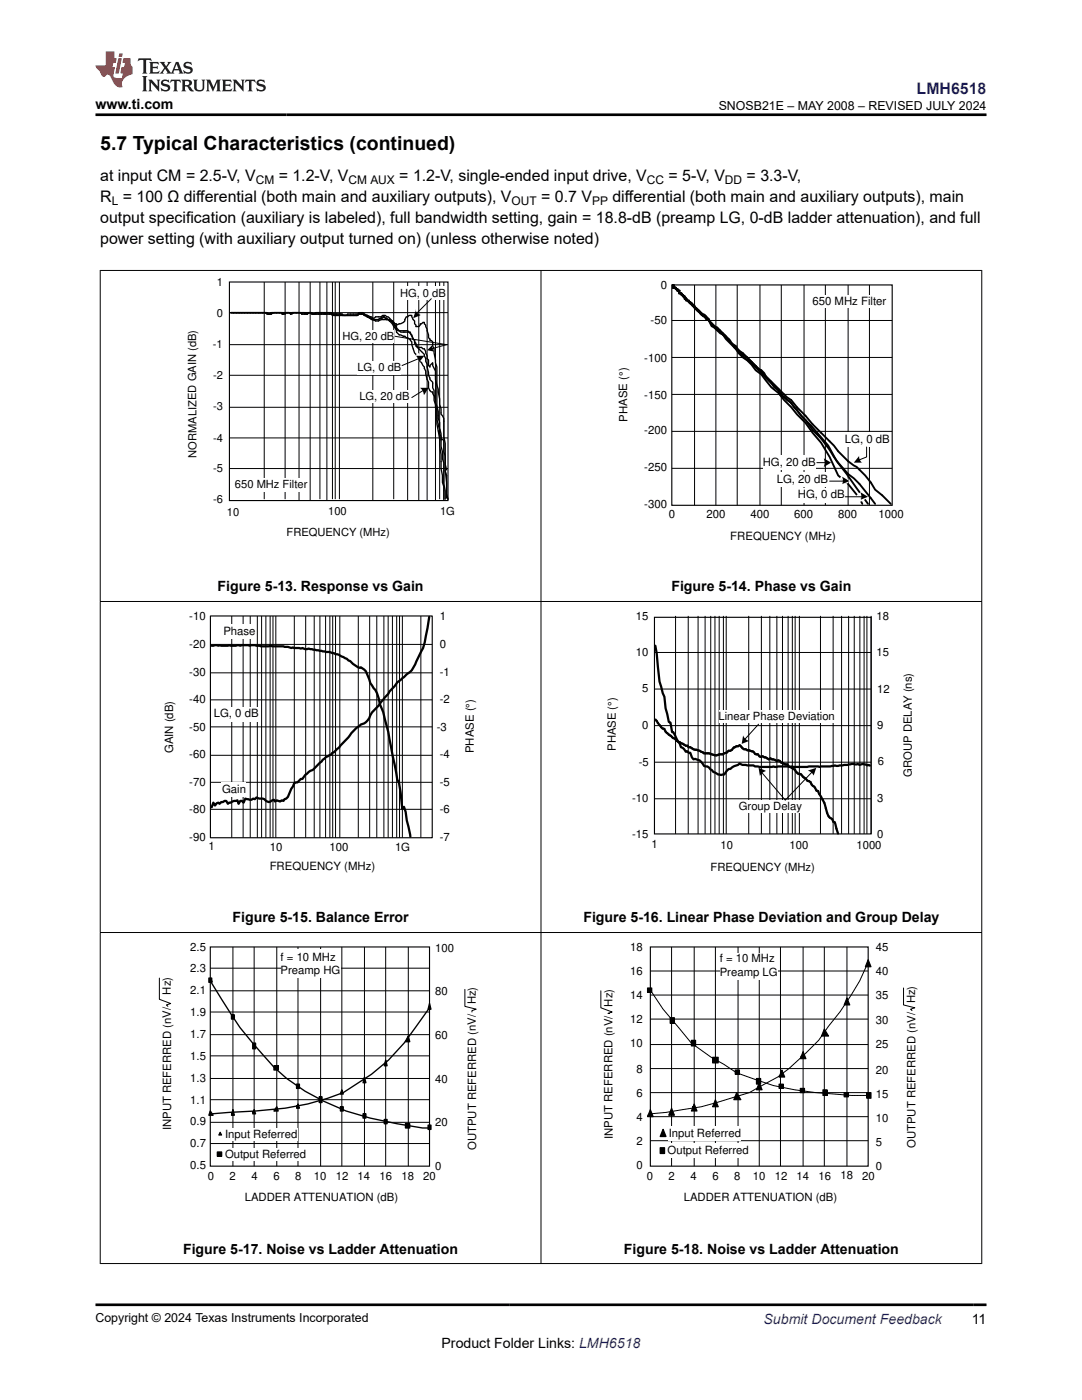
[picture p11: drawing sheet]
<svg xmlns="http://www.w3.org/2000/svg" width="216mm" height="279mm" viewBox="0 0 216 279" stroke-linecap="round" stroke-linejoin="round" font-family="sans-serif">
<path d="M45.8 56.3h43.6v43.6h-43.6z" fill="none" stroke="#000" stroke-width=".22"/>
<g fill="none" stroke="#000" stroke-width=".2">
<path d="M52.7 56.3v43.3M56.9 56.3v43.3M59.7 56.3v43.6M61.9 56.3v43.6M63.8 56.3v43.3M65.2 56.3v43.6M66.3 56.3v43.3M66.9 56.3v43.3M67.7 56.3v43.3M74.4 56.3v43.6M78.6 56.3v43.3M81.3 56.3v43.6"/>
<path d="M83.6 56.3v43.6M85.2 56.3v43.6M86.9 56.3v43.6M87.7 56.3v43.3M88.6 56.3v43.6M45.8 74.9h43.6M45.8 68.8h43.6M45.8 62.4h43.6M45.8 93.5h43.6M45.8 87.4h43.6M45.8 81.3h43.6"/>
</g>
<g fill="#fff">
<path d="M46.9 95.5h14.4v2.7h-14.4z" fill-rule="evenodd"/>
<path d="M71.3 72.1h8.6v2.8h-8.6z" fill-rule="evenodd"/>
<path d="M68.3 66h10.3v2.5h-10.3z" fill-rule="evenodd"/>
<path d="M79.9 57.1h8.9v2.8h-8.9z" fill-rule="evenodd"/>
<path d="M71.6 78h10v2.5h-10z" fill-rule="evenodd"/>
</g>
<path d="M86.1 59.6l-3.1 3.1M84.4 78l-2.2 1.3" fill="none" stroke="#000" stroke-width=".2"/>
<g fill="#000">
<path d="M82.9 61.8a1.6 1.6 0 0 0 1 1l-1.5 .7 .6-1.7z" fill-rule="evenodd"/>
<path d="M83.8 77.4h1.7l-.8 1.4-.2-.1a1.75 1.75 0 0 0-.7-1.3z" fill-rule="evenodd"/>
</g>
<g fill="none" stroke="#000" stroke-width=".27">
<path d="M46.1 62.4h6.9M51.6 62.4h.3M53 62.4l.3 .3h.3M53 62.4h.3l.3 .3M53.6 62.7h.5M54.4 62.4h.3l-.6 .3zM55.2 62.4h.6M55.8 62.4h.5v.3M55.8 62.4h.3l.2 .3M56.3 62.7h.6a.69 .69 0 0 1 1.1 0M56.9 62.4l-.3 .3h-.3M58.3 62.4h.3l-.3 .3h-.3z"/>
<path d="M59.7 62.4h.2l.3 .3h1.1M60.8 62.4l.3 .3h.2M61.9 62.4h-.3l-.3 .3M61.9 62.4h.3l.2 .3M61.9 62.4h-7.8l-.3 .3h-.2M61.9 62.4l.3 .3h.2M62.4 62.7h.3l.3-.3h3.1l.5 .5M62.4 62.7h5.9a.69 .69 0 0 0 1.1 0h1.9a.98 .98 0 0 1 1.4 0l1.1 .5M64.7 62.7h.2M65.8 62.7h.3l.2 .2h5a.98 .98 0 0 1 1.4 0M68 62.7l.3 .2h-.3M72.7 62.9h.3l.3 .3"/>
<path d="M72.7 62.9h.6M72.7 62.9l2.2 1.2h.6l.6-.3h1.1M73.8 63.2h.3l.3 .3h.3l.2-.3h1.2a.69 .69 0 0 1 1.1 0h.2l.9 .9M73.8 63.2l.6 .6M73.8 63.5l.3 .3h.3M74.4 63.8h1.1M76.1 63.5h-.3l-.3 .3M76.1 63.5l-.6 .3M76.6 63.2h-.3l-.2 .3M76.6 63.2l.6 .6M76.6 63.2l-.3 .3h-.2M76.6 63.2l.8 .6h.3l.9 .8 .5 .8v.3l.3 .3h.3"/>
<path d="M77.2 63.8h.2l.3 .3M77.7 64.1l.6 .5 .8 1.4a.98 .98 0 0 0 .8 .8l.9 .3 .3 .3h.2l.3 .3h.3v.2l.3 .3a5 5 0 0 0 .8 2.5l.3 .9 .8 .8 .6 .8 .5 2.5 .3 .6v1.1l.6 .8h.2l.3 .9v.8l.3 .8v.6l.3 .5v2.8l.5 3.1v1.4l.3 1.6v2.8l.3 1.4v1.4l.3 .8v2.5M77.7 64.1h.6M78.3 64.1l.8 1.1v.2l.6 .6M78.3 64.1l.5 .5h.3v.3l1.4-.6 .3-.2 .3-.9h.2l.3-.3h.6l.2 .9 .3 .3v.5l.3 .3v.3h.6l.2-.3v-.3l.9-.3v.3l.2 .3 .3 .8 .3 1.7 .3 .3v.2h.3l.2 .3v.9l.3 .5 .3 2.8 .3 .8v3.6l.3 .9 .2 1.9v1.1l.3 .9v1.1l.6 .8v3.6l.2 1.4v4.2l.3 1.1M79.7 66h1.6l.6 .6M79.7 66l.2 .3h2v.3M81.9 66.6l.5 1.1M81.9 66.6l.3 .2 .2 .9M82.4 67.7l.3 .2v.6l.3 .3v.3l1.7 1.6 .2 .9v.5l.3 .6 .3 2.2 .3 .8 .5 .6v1.1l.3 .6 .3 2.5 .3 .5v2.8l.5 1.9v.9l.3 .5v.6h.3l.3 .3v2.2l.2 .8v3.1l.3 .8v4.4l.3 .3-.3-1.1v-2.2l-.3-2.5M82.4 67.7l.6 .8 .3 .8h.8l.3 .3h.3l.5 1.4v.6l.3 .2v1.2l.3 .2v-.2l.5-.6v.6a3.2 3.2 0 0 1 .6 2.7l.3 1.1v4.2l.3 1.1v1.4l.2 .8v1.2l.3 1.1v2.5l.3 1.1v1.4l.3 .8v4.2l.2 1.4v1.6"/>
</g>
<path d="M82.7 71l.9-.6 .8 1.4-1.1 .6z" fill-rule="evenodd" fill="#fff"/>
<g fill="none" stroke="#000" stroke-width=".2">
<path d="M138.6 56.9v43.9M142.8 56.9v43.9M147.1 56.9v43.9M151.6 56.9v43.9M155.9 56.9v43.9M160.4 56.9v43.9M164.7 56.9v43.9M169.2 56.9v43.9M173.5 56.9v43.9M78.8 67.1l10.3 1.7-3 .8M83.6 71.6l-3.4 1.4M134.1 78.7h43.9"/>
<path d="M134.1 71.3h43.9M134.1 64h43.9M134.1 93.5h43.9M134.1 86.1h43.9"/>
</g>
<g fill="#000">
<path d="M82.9 70.9l1.8 .1-1.1 1.4-.1-.1a1.61 1.61 0 0 0-.6-1.4z" fill-rule="evenodd"/>
<path d="M86.3 68.8a1.6 1.6 0 0 0 .4 1.4l-1.5-.3z" fill-rule="evenodd"/>
</g>
<g fill="#000">
<circle cx="134.3" cy="57.2" r=".19"/>
<circle cx="134.6" cy="57.4" r=".19"/>
<circle cx="134.9" cy="57.7" r=".19"/>
<circle cx="135.2" cy="58" r=".19"/>
<circle cx="135.5" cy="58" r=".19"/>
<circle cx="135.5" cy="58.3" r=".19"/>
<circle cx="135.8" cy="58.6" r=".19"/>
<circle cx="136" cy="58.9" r=".19"/>
<circle cx="136.3" cy="59.1" r=".19"/>
<circle cx="136.6" cy="59.4" r=".19"/>
<circle cx="136.9" cy="59.7" r=".19"/>
<circle cx="137.5" cy="60.3" r=".19"/>
</g>
<g fill="none" stroke="#000" stroke-width=".38">
<path d="M134.3 57.4v-.5v.5h.6v.3h.3v.3h.3a1 1 0 0 0 .8 .9v.2h.3v.3h.3v.3l.3 .3h.3v.3l.2 .3h.3v.2l1.2 1.2h.2l.6 .8 .9 .6 1.7 1.7 .2 .6 .6 .2 1.1 1.2 3.5 3.7a82.9 82.9 0 0 1 8.2 8.2l1.4 1.1 2.6 3.2 1.7 1.7 3.4 3.9 1.7 3.1 6.2 8.6M134.3 57.4v-.5v.5l.9 .3v.3h.3v.6h.3l.5 .5 .3 .3v.3h.3v.3h.3l1.1 1.1h.3v.3l1.4 1.4 .6 .3 .3 .6 .5 .3 .6 1.1 .6 .3 1.1 1.1 .6 .3 .5 .8 2 2 .6 .9 2.5 2.3 .9 1.1 1.1 .8 2 2.6 1.4 1.1 3.7 4.3 1.7 1.7 1.4 2 1.7 2 1.7 2.8 1.7 3.7 2 1.7 2.3 2.8 .6 1.2M134.3 57.2v.2M134.3 57.4h.6v.3M134.6 57.4l.3 .3M134.9 57.7h.3v.3h.3M135.5 58v.3M135.5 58.3l2.2 2.3h.3M135.8 58.6h.2v.3h.3v.2h.3v.3M137.2 60h.3v.3h.2l.3 .3M138 60.6l.3 .2M138.3 60.8l.3 .3"/>
<path d="M138.3 60.8v.3h.3M138.6 61.4h.3l1.1 1.1 .6 .3 .8 .9 .6 1.1 1.1 1.1h.3l.9 .9h.2l.3 .6 1.2 1.1M138.6 61.4l.8 .9h.3v.2l.9 .6 2 2 .5 .3 2.6 2.5 .3 .6M138.6 61.1v.3M146 68.5l2.2 2.3 .9 .5M146 68.5l.8 .6 .6 .8 .8 .6 2.6 2.5M150.8 73l1.7 1.5 .3 .5 4.2 4.3 .9 .5 4.2 4.9 4.3 4.2a16.4 16.4 0 0 0 4.5 4.3 16.8 16.8 0 0 1 3.7 4.5l1.4 1.2 1.7 1.7M150.8 73l1.7 1.7 .3 .6 1.1 1.1 .6 .9 .8 .6 .3 .8 2.3 1.7 2 2.6 .8 .8 1.4 2a19.2 19.2 0 0 1 4.3 5.4l2.8 3.4a18.4 18.4 0 0 1 4.6 4.8l.8 1.2"/>
</g>
<path d="M134.1 56.9h43.9v43.9h-43.9z" fill="none" stroke="#000" stroke-width=".23"/>
<g fill="#fff">
<path d="M162.1 58.9h14.8v2.5h-14.8z" fill-rule="evenodd"/>
<path d="M168.7 86.4h8.8v2.8h-8.8z" fill-rule="evenodd"/>
<path d="M155 94.3h10.3v2.9h-10.3z" fill-rule="evenodd"/>
<path d="M159.3 97.4h9.4v2.9h-9.4z" fill-rule="evenodd"/>
<path d="M152.2 90.9h10.5v2.9h-10.5z" fill-rule="evenodd"/>
</g>
<path d="M163 92.3h1.7M172.9 89.2v2l-1.4 .6" fill="none" stroke="#000" stroke-width=".2"/>
<g fill="#000">
<path d="M164.4 91.5l1.4 .8-1.4 .9v-.1a1.96 1.96 0 0 0 0-1.6z" fill-rule="evenodd"/>
<path d="M171.5 90.9a1.27 1.27 0 0 0 .6 1.4h-1.7z" fill-rule="evenodd"/>
</g>
<g fill="#fff">
<path d="M171.2 98.6l.9-.6 .8 1.4-.8 .6z" fill-rule="evenodd"/>
<path d="M170.7 99.1l.5-.5 .9 1.4-.9 .3z" fill-rule="evenodd"/>
</g>
<path d="M168.7 99.1h3.4" fill="none" stroke="#000" stroke-width=".2"/>
<path d="M171.8 98.3l1.4 .8-1.5 .7a1.64 1.64 0 0 0 0-1.4z" fill-rule="evenodd" fill="#000"/>
<path d="M167.5 95.5l.9-.9 1.1 1.4-.6 .6z" fill-rule="evenodd" fill="#fff"/>
<g fill="none" stroke="#000" stroke-width=".2">
<path d="M165.5 96h2.9M42 139.7h44.2M42 134.3h44.2M42 128.6h44.2M46.2 122.9v44.3M48.5 122.9v44.3M49.9 122.9v44.3M51.3 122.9v44.3M52.2 122.9v44.3M53.1 122.9v44.3M53.9 122.9v44.3M54.5 122.9v44.3"/>
<path d="M55 122.9v44.3M58.7 122.9v44.3M61 122.9v44.3M62.7 122.9v44.3M63.8 122.9v44.3M65 122.9v44.3M65.8 122.9v44.3M66.4 122.9v44.3M67 122.9v44.3M67.8 122.9v44.3M71.5 122.9v44.3M73.8 122.9v44.3"/>
<path d="M75.2 122.9v44.3M76.6 122.9v44.3M77.5 122.9v44.3M78.3 122.9v44.3M79.2 122.9v44.3M79.7 122.9v44.3M80.3 122.9v44.3M84 122.9v44.3M42 156.1h44.2M42 150.7h44.2M42 145.1h44.2M42 161.5h44.2"/>
</g>
<path d="M168 95.2l1.5 .8-1.5 .7a1.64 1.64 0 0 0 0-1.5z" fill-rule="evenodd" fill="#000"/>
<path d="M42.2 128.9l.7-.1 .7 .1 .2-.1 .3 .1 6.7-.1 1.3 .2 1.9-.1 2.6 .1 1.5 .3 .4-.1 1.5 .2 .4-.1a1.18 1.18 0 0 0 1.2 .1l3.8 .7a11.9 11.9 0 0 1 5.7 2.8l.7 .4 .2-.1a2.43 2.43 0 0 1 1.3 1.6l.6 1.5 .3 .5a6.2 6.2 0 0 1 1.6 3.7 14.4 14.4 0 0 1 1.3 4.3l2.2 10.8 .3 .6 .7 5.3 .3-.5 .3 1 1 5M85.6 123.1l-.6 3.8a9.5 9.5 0 0 1-1.6 4.4l-.6 1.3a4.6 4.6 0 0 1-1.9 2.2l-1 .9a2.5 2.5 0 0 0-1.2 1.3l-1 1-.2 .5-1.7 1.9a12.7 12.7 0 0 0-2.5 3.4 2.11 2.11 0 0 1-1.3 .8 12.1 12.1 0 0 0-2.8 2.9l-.3 .3a9.6 9.6 0 0 1-2.6 2.5l-.2 .3a8.4 8.4 0 0 0-2.9 2.3 3 3 0 0 1-1.6 1.2l-.7 .5-.5 .9h-.4l-.6 .6h-.4l-.3 .3-1.2 2.6-.7 .5-.2 .3-.4-.1-.3 .3-.7-.3-.3 .3-.2-.4a1.51 1.51 0 0 1-1.4 .4 1.53 1.53 0 0 0-1.6-.6l-.5-.3-.4 .4-.3-.1a1.21 1.21 0 0 1-1.2 .1l-.4-.1-.3 .8-.3-.4h-.4l-.3 .6-.2-.7-1.7 .5-.2 .2-.4-.6h-.3l-.3 .3h-.4l-.3 .3-.2-.2-.4 .1-.3 .5-.3-.6-.4 .9" fill="none" stroke="#000" stroke-width=".45"/>
<path d="M42 122.9h44.2v44.3h-44.2z" fill="none" stroke="#000" stroke-width=".23"/>
<g fill="#fff">
<path d="M44.5 124.6h6.6v2.9h-6.6z" fill-rule="evenodd"/>
<path d="M44.3 156.1h4.8v2.9h-4.8z" fill-rule="evenodd"/>
<path d="M42.6 141.1h9v2.8h-9z" fill-rule="evenodd"/>
</g>
<path d="M130.8 128.9l.5 4.2a20.8 20.8 0 0 0 1.3 6l.2 2.3 .7 2.7 .3 .1 .3 1.9h.2l1.3 2.3 .3 .7 .3 .1 .6 .8 .4-.1 .2 .3h.3l.4 .9 .3 .4 .3-.1 .2 .1a1.8 1.8 0 0 1 1.6 1.4 1.31 1.31 0 0 1 1.3 .7l.2 .1a2.32 2.32 0 0 0 2.5 .9 1.65 1.65 0 0 1 1.2-1.1l.7-.5 .9-.3 .3-.3a1.32 1.32 0 0 0 1.2 .3l1.5 .1a5.7 5.7 0 0 0 2.8 .3l1.2-.1 9.2 .1 2.2-.1 .9-.2 .6 .1 2.8-.4 .6 .1 .6-.1 .3 .2 .6-.2 1.5 .3M130.8 143.6l1.3 1.7 .3 .1a4.3 4.3 0 0 0 1.7 1.7l.4 .2a5.4 5.4 0 0 0 2.2 1.4l.5 .1 .2 .3h.3l.7 .4 1.2 .3 .9 .5 1.3 .1a1.7 1.7 0 0 0 1.8 .1h.6l.7-.3 .5-.4a1.13 1.13 0 0 0 1.1-.7l1.1-.4 .3 .3a.93 .93 0 0 0 .9 .5l.2 .1a2.91 2.91 0 0 1 1.8 .9 .53 .53 0 0 1 .7 .4l.4 .1a.43 .43 0 0 1 .6 .1l.6 .2a.36 .36 0 0 0 .3 .2 .36 .36 0 0 0 .3-.2l.9 .3a.43 .43 0 0 0 .7 .1l.3 .2 .4 .4 1.1 .3 .3 .4a3.4 3.4 0 0 1 1.8 1.4 1.47 1.47 0 0 1 1.2 .8l.7 .6 .6 .3 1.2 1.7 .4 .1v.3a11 11 0 0 1 1.9 4.4l.3 .5 .5 .3 .3 .6 .3 .1 .6 2.2" fill="none" stroke="#000" stroke-width=".45"/>
<g fill="none" stroke="#000" stroke-width=".2">
<path d="M130.6 137.5h43.2M130.6 130.2h43.2M134.8 122.9v43.5M137.3 122.9v43.5M139.3 122.9v43.5M140.7 122.9v43.5M141.8 122.9v43.5M142.7 122.9v43.5M143.5 122.9v43.5M144.3 122.9v43.5M144.9 122.9v43.5M149.4 122.9v43.5"/>
<path d="M151.9 122.9v43.5M153.6 122.9v43.5M155 122.9v43.5M156.1 122.9v43.5M157.3 122.9v43.5M158.1 122.9v43.5M158.7 122.9v43.5M159.5 122.9v43.5M163.7 122.9v43.5M166.2 122.9v43.5M167.9 122.9v43.5M169.3 122.9v43.5"/>
<path d="M170.5 122.9v43.5M171.6 122.9v43.5M172.4 122.9v43.5M173 122.9v43.5M173.8 122.9v43.5M130.6 159.4h43.2M130.6 152.1h43.2M130.6 144.8h43.2"/>
</g>
<path d="M130.6 123.2h43.2v43.2h-43.2z" fill="none" stroke="#000" stroke-width=".22"/>
<g fill="#fff">
<path d="M143.5 141.7h23v2.6h-23z" fill-rule="evenodd"/>
<path d="M147.4 159.7h12.7v2.5h-12.7z" fill-rule="evenodd"/>
</g>
<g fill="none" stroke="#000" stroke-width=".2">
<path d="M151.4 144.5l-2.8 3.1M151.9 154.1l4.8 5.6 5.3-5.6M31.8 195.2v4.2l2.3 .9-.9 .3 .3 .2M42 197.7h43.7M42 193.2h43.7M46.5 189v43.7M50.7 189v43.7M55.2 189v43.7M59.5 189v43.7M64 189v43.7M68.2 189v43.7M72.7 189v43.7"/>
<path d="M77 189v43.7M81.5 189v43.7M92.8 197.5v3.3l2.2 .6-.8 .3v.3M42 219.5h43.7M42 215.2h43.7M42 210.7h43.7M42 206.5h43.7M42 202h43.7M42 228.2h43.7M42 224h43.7"/>
</g>
<g fill="#000">
<path d="M148.3 146.8v.1a1.62 1.62 0 0 0 1.1 .9l-1.4 .7z" fill-rule="evenodd"/>
<path d="M151.4 153.2l1.4 .6v.1a1.55 1.55 0 0 0-1.2 1z" fill-rule="evenodd"/>
<path d="M161.2 153.8l1.7-.6-.6 1.7a1.41 1.41 0 0 0-1.1-1.1z" fill-rule="evenodd"/>
</g>
<path d="M42 189h43.7v43.7h-43.7z" fill="none" stroke="#000" stroke-width=".23"/>
<path d="M44.8 225.1h14.7v2.6h-14.7z" fill-rule="evenodd" fill="#fff"/>
<path d="M43.9 226l.3 .5h-.5z" fill="#000"/>
<path d="M43.9 226l.3 .5h-.5z" fill="none" stroke="#000" stroke-width=".23"/>
<path d="M44.8 229.1h16.4v2.5h-16.4z" fill-rule="evenodd" fill="#fff"/>
<path d="M43.4 229.9h.8v.9h-.8z" fill-rule="evenodd" fill="#000"/>
<path d="M43.4 229.9h.8v.9h-.8z" fill="none" stroke="#000" stroke-width=".27"/>
<path d="M56.1 189.6h11.8v5.6h-11.8z" fill-rule="evenodd" fill="#fff"/>
<g fill="#000">
<path d="M50.7 208.7h.3v.6zM64 219.2l.3 .8h-.6zM68.2 217.5l.3 .8h-.6zM72.7 215l.3 1.1h-.6zM77 211.6l.2 1.1h-.5zM81.5 206.8l.3 1.1h-.9zM85.7 200.3l.3 1.1h-.6zM42 221.7l.5 .9h-.8zM46.5 221.4l.3 1.2h-.6zM50.7 221.4l.3 .9h-.6zM55.2 220.9l.3 .8h-.8zM59.5 220.3l.2 .9h-.5z"/>
<path d="M132.3 225.4l.6 1.4h-1.2z"/>
<path d="M41.7 195.2h.5v.8h-.5z" fill-rule="evenodd"/>
<path d="M42.2 195.5l.3 .5h-.3l-.2-.2z" fill-rule="evenodd"/>
<path d="M46.2 202.5l.3 .3v.3z" fill-rule="evenodd"/>
<path d="M46.2 202.5h.6v.9h-.6z" fill-rule="evenodd"/>
<path d="M46.5 202.8l.3 .3v.3l-.3-.3z" fill-rule="evenodd"/>
<path d="M50.4 208.2h.6v1.1h-.6z" fill-rule="evenodd"/>
<path d="M54.7 212.7h.8v.8h-.8z" fill-rule="evenodd"/>
<path d="M54.9 213l.3 .3h-.3z" fill-rule="evenodd"/>
<path d="M55.2 213.3h.3v.2z" fill-rule="evenodd"/>
<path d="M59.2 216.4h.5v.8h-.5z" fill-rule="evenodd"/>
<path d="M63.7 219.5h.3v.2h-.3z" fill-rule="evenodd"/>
<path d="M63.7 218.9h.6v.8h-.6z" fill-rule="evenodd"/>
<path d="M64 219.5h.3l-.3 .2z" fill-rule="evenodd"/>
<path d="M64 219.2l.3 .3h-.3z" fill-rule="evenodd"/>
<path d="M67.9 218.1l.3-.3v.3l-.3 .2z" fill-rule="evenodd"/>
<path d="M77 212.1l.2-.3v.3z" fill-rule="evenodd"/>
<path d="M81.2 207l.3 .3-.3 .3z" fill-rule="evenodd"/>
<path d="M46.2 222h.3v.3h-.3z" fill-rule="evenodd"/>
<path d="M50.4 221.7h.3v.3h-.3z" fill-rule="evenodd"/>
<path d="M54.9 221.2h.3v.2h-.3z" fill-rule="evenodd"/>
<path d="M59.2 220.6h.3v.3h-.3z" fill-rule="evenodd"/>
<path d="M67.9 221.2l.3 .2h-.3z" fill-rule="evenodd"/>
<path d="M67.9 220.9h.6v.8h-.6z" fill-rule="evenodd"/>
<path d="M68.2 221.4h.3v.3z" fill-rule="evenodd"/>
<path d="M72.4 222.6h.3v.3h-.3z" fill-rule="evenodd"/>
<path d="M72.4 222.3h.6v.8h-.6z" fill-rule="evenodd"/>
<path d="M72.7 222.6l.3 .3v.2l-.3-.2z" fill-rule="evenodd"/>
<path d="M76.7 223.7h.3v.3h-.3z" fill-rule="evenodd"/>
<path d="M76.7 223.4h.5v.9h-.5z" fill-rule="evenodd"/>
<path d="M77 223.7h.2v.3h-.2z" fill-rule="evenodd"/>
<path d="M80.9 224.3h.9v.8h-.9z" fill-rule="evenodd"/>
<path d="M81.2 224.5h.3v.3h-.3z" fill-rule="evenodd"/>
<path d="M81.5 224.5h.3v.3h-.3z" fill-rule="evenodd"/>
<path d="M85.4 225.1h.3v.3h-.3z" fill-rule="evenodd"/>
<path d="M85.4 224.5h.6v.9h-.6z" fill-rule="evenodd"/>
<path d="M131.7 229.1h.9v1.1h-.9z" fill-rule="evenodd"/>
</g>
<g fill="none" stroke="#000" stroke-width=".27">
<path d="M41.7 195.2h.5v.8h-.5zM46.2 202.5h.6v.9h-.6zM50.4 208.2h.6v1.1h-.6zM54.7 212.7h.8v.8h-.8zM59.2 216.4h.5v.8h-.5zM63.7 218.9h.6v.8h-.6zM64 219.2l.3 .8h-.6zM68.2 217.5l.3 .8h-.6zM72.7 215l.3 1.1h-.6zM77 211.6l.2 1.1h-.5zM81.5 206.8l.3 1.1h-.9zM85.7 200.3l.3 1.1h-.6z"/>
<path d="M42 221.7l.5 .9h-.8zM46.5 221.4l.3 1.2h-.6zM50.7 221.4l.3 .9h-.6zM55.2 220.9l.3 .8h-.8zM59.5 220.3l.2 .9h-.5zM67.9 220.9h.6v.8h-.6zM72.4 222.3h.6v.8h-.6zM76.7 223.4h.5v.9h-.5zM80.9 224.3h.9v.8h-.9zM85.4 224.5h.6v.9h-.6zM131.7 229.1h.9v1.1h-.9zM132.3 225.4l.6 1.4h-1.2z"/>
</g>
<path d="M42 195.8l2.2 3.6a55.7 55.7 0 0 0 8.2 11 33 33 0 0 0 12.1 9.3l4.6 2 4.8 1.4 5.3 1.2 5.1 .8h1.4M85.7 201.1l-2.8 4a38.1 38.1 0 0 1-14.4 13 51.2 51.2 0 0 1-17.5 3.6l-8.8 .6" fill="none" stroke="#000" stroke-width=".27" stroke-dasharray=".5 .3"/>
<g fill="none" stroke="#000" stroke-width=".2">
<path d="M119.9 197.7v3.4l2.3 .9-.9 .3h.3M129.8 198.6h43.4M129.8 193.8h43.4M134 189v43.7M138.5 189v43.7M142.8 189v43.7M147.3 189v43.7M151.5 189v43.7M155.7 189v43.7M160.3 189v43.7M164.5 189v43.7M169 189v43.7"/>
<path d="M180.3 197.2v3.4l2.2 .5-.8 .3 .3 .3M129.8 218.1h43.4M129.8 213.3h43.4M129.8 208.5h43.4M129.8 203.4h43.4M129.8 227.7h43.4M129.8 222.9h43.4"/>
</g>
<path d="M129.8 189h43.4v43.7h-43.4z" fill="none" stroke="#000" stroke-width=".23"/>
<g fill="#fff">
<path d="M133.4 224.8h14.4v2.9h-14.4z" fill-rule="evenodd"/>
<path d="M133.2 228.2h16.3v2.8h-16.3z" fill-rule="evenodd"/>
<path d="M143.6 190.1h11.6v5.4h-11.6z" fill-rule="evenodd"/>
</g>
<g fill="#000">
<path d="M169 199.1l.6 1.5h-1.2zM173.2 191.5l.6 1.4h-1.1zM133.7 203.1h.3l-.3 .3zM134.3 203.4v.3h-.3zM142.8 219.5l.5 1.4h-1.1zM147 218.1l.8 1.4h-1.4zM151.5 216.1l.6 1.4h-1.2zM156 213.5l.6 1.5h-1.1zM160.3 209.9l.5 1.4h-1.1zM164.5 205.4l.8 1.4h-1.4zM129.8 221.4l.5 1.5h-1.1zM134 221.2l.6 1.4h-1.2z"/>
<path d="M138.5 220.3l.6 1.4h-1.1z"/>
<path d="M129.2 197.2h.9v.8h-.9z" fill-rule="evenodd"/>
<path d="M168.7 200l.3-.3v.3z" fill-rule="evenodd"/>
<path d="M133.7 203.1h.9v1.1h-.9z" fill-rule="evenodd"/>
<path d="M138 207.6h.8v1.1h-.8z" fill-rule="evenodd"/>
<path d="M142.2 211h1.1v1.1h-1.1z" fill-rule="evenodd"/>
<path d="M142.5 211.3h.3v.3z" fill-rule="evenodd"/>
<path d="M142.8 211.6h.2v.2z" fill-rule="evenodd"/>
<path d="M146.7 213.5h.9v.9h-.9z" fill-rule="evenodd"/>
<path d="M146.7 218.9l.3-.3v.3z" fill-rule="evenodd"/>
<path d="M147 213.8l.3 .3h-.3z" fill-rule="evenodd"/>
<path d="M147 218.6h.3l-.3 .3z" fill-rule="evenodd"/>
<path d="M150.9 215.5h.3v.3h-.3z" fill-rule="evenodd"/>
<path d="M150.9 215.2h.9v1.2h-.9z" fill-rule="evenodd"/>
<path d="M151.5 216.6h.3l-.3 .3z" fill-rule="evenodd"/>
<path d="M155.5 216.4h.8v.8h-.8z" fill-rule="evenodd"/>
<path d="M155.7 214.1h.3l-.3 .3z" fill-rule="evenodd"/>
<path d="M159.7 217.2h.8v.9h-.8z" fill-rule="evenodd"/>
<path d="M159.7 210.7h.3l-.3 .3z" fill-rule="evenodd"/>
<path d="M160 217.5h.3v.3h-.3z" fill-rule="evenodd"/>
<path d="M160.3 217.5h.2v.3h-.2z" fill-rule="evenodd"/>
<path d="M160.3 210.4h.2l-.2 .3z" fill-rule="evenodd"/>
<path d="M164.2 217.5h.8v1.1h-.8z" fill-rule="evenodd"/>
<path d="M164.2 206.2h.3l-.3 .3z" fill-rule="evenodd"/>
<path d="M164.5 205.6h.3l-.3 .3z" fill-rule="evenodd"/>
<path d="M168.4 218.1h.9v.8h-.9z" fill-rule="evenodd"/>
<path d="M168.7 218.3h.3v.3h-.3z" fill-rule="evenodd"/>
<path d="M173 218.6h.2v.3h-.2z" fill-rule="evenodd"/>
<path d="M173 218.1h.8v1.1h-.8z" fill-rule="evenodd"/>
<path d="M138.2 220.9h.3v.3h-.3z" fill-rule="evenodd"/>
<path d="M142.5 220.3l.3-.3v.3z" fill-rule="evenodd"/>
<path d="M142.8 220h.2v.3h-.2z" fill-rule="evenodd"/>
</g>
<g fill="none" stroke="#000" stroke-width=".23">
<path d="M129.2 197.2h.9v.8h-.9zM169 199.1l.6 1.5h-1.2zM173.2 191.5l.6 1.4h-1.1zM133.7 203.1h.9v1.1h-.9zM138 207.6h.8v1.1h-.8zM142.2 211h1.1v1.1h-1.1zM142.8 219.5l.5 1.4h-1.1zM146.7 213.5h.9v.9h-.9zM147 218.1l.8 1.4h-1.4zM150.9 215.2h.9v1.2h-.9zM151.5 216.1l.6 1.4h-1.2zM155.5 216.4h.8v.8h-.8z"/>
<path d="M156 213.5l.6 1.5h-1.1zM159.7 217.2h.8v.9h-.8zM160.3 209.9l.5 1.4h-1.1zM164.2 217.5h.8v1.1h-.8zM164.5 205.4l.8 1.4h-1.4zM168.4 218.1h.9v.8h-.9zM173 218.1h.8v1.1h-.8zM129.8 221.4l.5 1.5h-1.1zM134 221.2l.6 1.4h-1.2zM138.5 220.3l.6 1.4h-1.1z"/>
</g>
<path d="M19.9 54h176.1M20 53.9v198.3M107.9 53.9v198.3M195.9 53.9v198.3M19.9 120h176.1M19.9 186.1h176.1M129.2 222.6h.6M19.9 252.2h176.1" fill="none" stroke="#000" stroke-width=".2"/>
<path d="M130.1 198l2.2 3.4 5.7 6.8 3.9 2.8 2.5 1.4 2.6 1.7 7.3 2.5a85.7 85.7 0 0 0 18.9 2M173 192.7a49.2 49.2 0 0 1-7.7 12.1l-1.9 2.8-6 5.7-2.2 1.7-5.7 3.1-9.6 2.8-7 1.1-3.1 .3" fill="none" stroke="#000" stroke-width=".2" stroke-dasharray=".4 .2"/>
<path d="M27.7 11.6l-.2 .6 .5-.2h.6v.1v2.2l-.2 .4h1l-.2-.4v-2.2v-.1h.5l.5 .2-.1-.6zM29.8 12.4l.2 .3v1.6l-.2 .4h1.9l.1-.6a1.08 1.08 0 0 1-1.3 .2v-.7h.6l.4 .2v-.7l-.4 .2h-.6v-.5l.2-.2a1 1 0 0 1 1 .3l-.1-.5zM31.8 12.4l1 1.1-1 1.2h.9l-.2-.2 .4-.8 .5 .8-.2 .2h1.6l-.2-.2 .1-.5h1l.1 .5-.1 .2h.9l-.2-.4-.8-1.9h-.5l-1 2.1-.8-1.1 .9-1h-.8l.2 .2-.5 .6-.3-.6 .1-.2zM35.2 12.8l.4 1h-.8zM36.8 12.5a.65 .65 0 0 0-.2 .7 .65 .65 0 0 0 .6 .5l.7 .1 .1 .3a.79 .79 0 0 1-.7 .4 .79 .79 0 0 1-.7-.5l.1 .7 .2-.1a.93 .93 0 0 0 1.1 0 .93 .93 0 0 0 .4-.9 1.46 1.46 0 0 0-1.2-.6l-.1-.3a1.09 1.09 0 0 1 1.2 .2l-.2-.6-.1 .1-.6-.2zM28.4 15.2l.2 .4v2.2l-.2 .4h1l-.2-.4v-2.2l.2-.4zM29.6 15.9l.2 .4v1.5l-.2 .4h.8l-.3-.4v-1.3l1.7 1.8v-2l.2-.4h-.8l.2 .2 .1 1.1-1.2-1.3zM32.3 16a.65 .65 0 0 0-.2 .8 .65 .65 0 0 0 .7 .4l.6 .2 .1 .2a.79 .79 0 0 1-.7 .4 .79 .79 0 0 1-.7-.5l.1 .7 .2-.1a.93 .93 0 0 0 1.1 .1 .93 .93 0 0 0 .4-1 1.46 1.46 0 0 0-1.2-.5l-.1-.4a1.09 1.09 0 0 1 1.2 .2l-.2-.6-.1 .1-.6-.1zM34.1 15.9l-.1 .6a.63 .63 0 0 1 .7-.3l.1 1.6-.3 .4h1l-.2-.4v-1.6a.66 .66 0 0 1 .8 .3l-.1-.6zM36.2 15.9l.2 .4v1.5l-.2 .4h.9l-.2-.2v-.7h.5l.1 .2a.79 .79 0 0 0 1.2 .6l-1-.9a.61 .61 0 0 0 .6-.6 .61 .61 0 0 0-.5-.7zM36.9 16.2h.2a.47 .47 0 0 1 .5 .1 .47 .47 0 0 1 .1 .5l-.2 .1-.6 .1zM38.5 15.9l.2 .2a2.27 2.27 0 0 0 .4 2 1.04 1.04 0 0 0 1.7-.7v-1.3l.2-.2h-.8l.2 .4v1.1a.6 .6 0 0 1-.6 .6 .6 .6 0 0 1-.6-.6v-1.1l.3-.4zM41.1 15.9l.2 .4v1.5l-.2 .4h.7l-.2-.4v-1.4l.9 1.9 .8-1.9v1.4l-.2 .4h1l-.3-.4v-1.5l.3-.4h-.8l-.7 1.5-.7-1.5zM44.3 15.9l.2 .4v1.5l-.2 .4h1.9l.1-.6a1.09 1.09 0 0 1-1.3 .2v-.7h.6l.4 .2v-.6l-.4 .2h-.6v-.6l.2-.1a1.01 1.01 0 0 1 1 .3l-.1-.6zM46.4 15.9l.3 .4v1.5l-.3 .4h.8l-.2-.4v-1.3l1.6 1.8v-2l.2-.4h-.7l.2 .2v1.1l-1.2-1.3zM49 15.9l-.1 .6a.63 .63 0 0 1 .8-.3v1.6l-.3 .4h1l-.2-.4v-1.6a.66 .66 0 0 1 .8 .3l-.1-.6zM51.4 16a.65 .65 0 0 0-.2 .8 .65 .65 0 0 0 .6 .4l.6 .2 .2 .2a.79 .79 0 0 1-.8 .4 .79 .79 0 0 1-.6-.5l.1 .7 .2-.1a.93 .93 0 0 0 1 .1 .93 .93 0 0 0 .5-1 1.46 1.46 0 0 0-1.3-.5l-.1-.4a1.09 1.09 0 0 1 1.3 .2l-.2-.6-.2 .1-.5-.1z" fill="#231f20"/>
<path d="M21.1 10.3v2.7h-2.1l.1 .4 .9 1a.95 .95 0 0 0 .9 .9 .59 .59 0 0 1 .6-.4 .59 .59 0 0 1 .5 .3l.4 .8a1.59 1.59 0 0 0 2.1 1.4 1.61 1.61 0 0 1 1-2.3l1-.3-.1-1.5a1.59 1.59 0 0 1-.4-1.7h-1.4l-.2 .9h.5l-.1 .9h-.5l-.2 .9v.3l.4 .1-.2 .9h-.6a.73 .73 0 0 1-1.1-.7l.3-1.5h-.5l.2-.9h.5l.2-.9h-.5v-1.3zM23.6 11.6l-.6 3.1h.7l.6-3.1zM23.8 10.7l-.1 .6h.7l.1-.6z" fill="#ed1c24"/>
<path d="M19 22.9h177.8M19 260.4h177.8" fill="none" stroke="#000" stroke-width=".53"/>
<text font-size="3.9" x="20" y="29.9">5.7 Typical Characteristics (continued)</text>
<text font-size="3.2" fill="#00f" x="182.9" y="18.7">LMH6518</text>
<g font-size="3.2">
<text x="20" y="36.1">at input CM = 2.5-V, V</text>
<text x="20" y="40.3">R = 100 Ω differential (both main and auxiliary outputs), V</text>
<text x="55.6" y="36.1">= 1.2-V, V</text>
<text x="79.7" y="36.1">= 1.2-V, single-ended input drive, V</text>
<text x="108" y="40.3">= 0.7 V</text>
<text x="122.2" y="40.3">differential (both main and auxiliary outputs), main</text>
<text x="133.4" y="36.1">= 5-V, V</text>
<text x="149" y="36.1">= 3.3-V,</text>
<text x="20" y="44.5">output specification (auxiliary is labeled), full bandwidth setting, gain = 18.8-dB (preamp LG, 0-dB ladder attenuation), and full</text>
<text x="20" y="48.8">power setting (with auxiliary output turned on) (unless otherwise noted)</text>
</g>
<g font-size="2.8">
<text x="19" y="21.8">www.ti.com</text>
<text x="43.4" y="118">Figure 5-13. Response vs Gain</text>
<text x="134" y="118">Figure 5-14. Phase vs Gain</text>
<text x="46.4" y="184.1">Figure 5-15. Balance Error</text>
<text x="116.4" y="184.1">Figure 5-16. Linear Phase Deviation and Group Delay</text>
<text x="36.5" y="250.2">Figure 5-17. Noise vs Ladder Attenuation</text>
<text x="124.5" y="250.2">Figure 5-18. Noise vs Ladder Attenuation</text>
<text x="88.1" y="269">Product Folder Links: LMH6518</text>
<text x="193.9" y="264.2">11</text>
</g>
<text font-size="2.8" fill="#00f" x="152.4" y="264.2">Submit Document Feedback</text>
<g font-size="2.5">
<text x="143.4" y="21.9">SNOSB21E – MAY 2008 – REVISED JULY 2024</text>
<text x="19" y="263.9">Copyright © 2024 Texas Instruments Incorporated</text>
</g>
<g font-size="2.4">
<text x="22.3" y="40.9">L</text>
<text x="51" y="36.7">CM</text>
<text x="69.5" y="36.7">CM AUX</text>
<text x="102.1" y="40.9">OUT</text>
<text x="118.1" y="40.9">PP</text>
<text x="129.1" y="36.7">CC</text>
<text x="144.7" y="36.7">DD</text>
</g>
<g font-size="2.3">
<text x="131.8" y="57.6">0</text>
<text x="129.8" y="64.7">-50</text>
<text x="162.1" y="60.9">650 MHz Filter</text>
<text x="128.6" y="72.3">-100</text>
<text x="128.6" y="79.6">-150</text>
<text x="125.2" y="84.1" transform="rotate(-90 125.2 84.1)">PHASE (°)</text>
<text x="128.6" y="86.6">-200</text>
<text x="168.6" y="88.5">LG, 0 dB</text>
<text x="128.6" y="94.1">-250</text>
<text x="152.2" y="93">HG, 20 dB</text>
<text x="128.6" y="101.4">-300</text>
<text x="155" y="96.4">LG, 20 dB</text>
<text x="159.2" y="99.5">HG, 0 dB</text>
<text x="133.4" y="103.4">0</text>
<text x="141" y="103.4">200</text>
<text x="145.7" y="107.7">FREQUENCY (MHz)</text>
<text x="149.7" y="103.4">400</text>
<text x="158.5" y="103.4">600</text>
<text x="167.3" y="103.4">800</text>
<text x="175.3" y="103.4">1000</text>
<text x="37.8" y="123.7">-10</text>
<text x="87.7" y="123.7">1</text>
<text x="37.8" y="129.4">-20</text>
<text x="44.6" y="126.8">Phase</text>
<text x="87.7" y="129.4">0</text>
<text x="37.8" y="134.8">-30</text>
<text x="87.7" y="134.9">-1</text>
<text x="37.8" y="140.3">-40</text>
<text x="42.7" y="143.1">LG, 0 dB</text>
<text x="87.7" y="140.4">-2</text>
<text x="37.8" y="145.8">-50</text>
<text x="87.2" y="145.9">-3</text>
<text x="34.5" y="150.3" transform="rotate(-90 34.5 150.3)">GAIN (dB)</text>
<text x="37.8" y="151.3">-60</text>
<text x="87.7" y="151.3">-4</text>
<text x="94.5" y="150.3" transform="rotate(-90 94.5 150.3)">PHASE (°)</text>
<text x="37.8" y="156.8">-70</text>
<text x="44.3" y="158.3">Gain</text>
<text x="87.7" y="156.8">-5</text>
<text x="37.8" y="167.8">-90</text>
<text x="37.8" y="162.3">-80</text>
<text x="87.7" y="167.8">-7</text>
<text x="87.7" y="162.3">-6</text>
<text x="41.6" y="169.7">1</text>
<text x="53.8" y="173.7">FREQUENCY (MHz)</text>
<text x="53.8" y="169.7">10</text>
<text x="65.8" y="169.7">100</text>
<text x="78.8" y="169.7">1G</text>
<text x="38" y="189.7">2.5</text>
<text x="56" y="191.7">f = 10 MHz</text>
<text x="86.9" y="189.9">100</text>
<text x="125.8" y="189.7">18</text>
<text x="174.7" y="189.8">45</text>
<text x="38" y="194.1">2.3</text>
<text x="56" y="194.4">Preamp HG</text>
<text x="125.8" y="194.5">16</text>
<text x="143.6" y="192.1">f = 10 MHz</text>
<text x="143.6" y="194.8">Preamp LG</text>
<text x="174.7" y="194.6">40</text>
<text x="34.1" y="198.5" transform="rotate(-90 34.1 198.5)">Hz)</text>
<text x="38" y="202.8">1.9</text>
<text x="38" y="198.4">2.1</text>
<text x="86.9" y="198.6">80</text>
<text x="95" y="200.5" transform="rotate(-90 95 200.5)">Hz)</text>
<text x="122.2" y="200.9" transform="rotate(-90 122.2 200.9)">Hz)</text>
<text x="125.8" y="199.3">14</text>
<text x="174.7" y="199.4">35</text>
<text x="182.6" y="200.2" transform="rotate(-90 182.6 200.2)">Hz)</text>
<text x="38" y="207.2">1.7</text>
<text x="86.9" y="207.4">60</text>
<text x="125.8" y="209">10</text>
<text x="125.8" y="204.2">12</text>
<text x="174.7" y="209.1">25</text>
<text x="174.7" y="204.3">30</text>
<text x="38" y="215.9">1.3</text>
<text x="38" y="211.5">1.5</text>
<text x="127" y="214.2">8</text>
<text x="174.7" y="214.3">20</text>
<text x="38" y="220.2">1.1</text>
<text x="86.9" y="216.1">40</text>
<text x="127" y="219">6</text>
<text x="174.7" y="219.1">15</text>
<text x="34.2" y="225.6" transform="rotate(-90 34.2 225.6)">INPUT REFERRED (nV/</text>
<text x="38" y="224.6">0.9</text>
<text x="44.9" y="227.1">Input Referred</text>
<text x="86.9" y="224.8">20</text>
<text x="122.3" y="227.3" transform="rotate(-90 122.3 227.3)">INPUT REFERRED (nV/</text>
<text x="127" y="223.8">4</text>
<text x="133.4" y="226.8">Input Referred</text>
<text x="174.7" y="223.9">10</text>
<text x="38" y="233.3">0.5</text>
<text x="38" y="229">0.7</text>
<text x="44.9" y="231">Output Referred</text>
<text x="86.9" y="233.5">0</text>
<text x="95" y="229.5" transform="rotate(-90 95 229.5)">OUTPUT REFERRED (nV/</text>
<text x="127" y="233.3">0</text>
<text x="127" y="228.5">2</text>
<text x="133.2" y="230.4">Output Referred</text>
<text x="174.7" y="233.4">0</text>
<text x="174.7" y="228.6">5</text>
<text x="182.7" y="229.1" transform="rotate(-90 182.7 229.1)">OUTPUT REFERRED (nV/</text>
<text x="41.4" y="235.5">0</text>
<text x="45.8" y="235.5">2</text>
<text x="48.8" y="239.8">LADDER ATTENUATION (dB)</text>
<text x="50.2" y="235.5">4</text>
<text x="54.5" y="235.5">6</text>
<text x="58.9" y="235.5">8</text>
<text x="62.6" y="235.5">10</text>
<text x="67" y="235.5">12</text>
<text x="71.4" y="235.5">14</text>
<text x="75.7" y="235.5">16</text>
<text x="80.1" y="235.5">18</text>
<text x="84.5" y="235.5">20</text>
<text x="129" y="235.4">0</text>
<text x="133.4" y="235.4">2</text>
<text x="136.4" y="239.8">LADDER ATTENUATION (dB)</text>
<text x="137.8" y="235.4">4</text>
<text x="142.1" y="235.4">6</text>
<text x="146.5" y="235.4">8</text>
<text x="150.2" y="235.4">10</text>
<text x="154.6" y="235.4">12</text>
<text x="159" y="235.4">14</text>
<text x="163.3" y="235.4">16</text>
<text x="167.7" y="235.4">18</text>
<text x="172" y="235.4">20</text>
</g>
<g font-size="2.2">
<text x="43.3" y="57">1</text>
<text x="79.8" y="59.2">HG, 0 dB</text>
<text x="43.3" y="63.2">0</text>
<text x="42.4" y="69.5">-1</text>
<text x="68.3" y="67.9">HG, 20 dB</text>
<text x="42.5" y="75.6">-2</text>
<text x="71.3" y="74.1">LG, 0 dB</text>
<text x="42.5" y="81.8">-3</text>
<text x="71.7" y="79.8">LG, 20 dB</text>
<text x="42.5" y="88.2">-4</text>
<text x="39.2" y="91.3" transform="rotate(-90 39.2 91.3)">NORMALIZED GAIN (dB)</text>
<text x="42.5" y="94.3">-5</text>
<text x="42.5" y="100.4">-6</text>
<text x="46.9" y="97.4">650 MHz Filter</text>
<text x="45.3" y="102.9">10</text>
<text x="57.2" y="107">FREQUENCY (MHz)</text>
<text x="65.5" y="102.7">100</text>
<text x="87.8" y="102.7">1G</text>
<text x="126.9" y="123.6">15</text>
<text x="174.9" y="123.7">18</text>
<text x="126.9" y="131">10</text>
<text x="174.9" y="131">15</text>
<text x="128.1" y="138.1">5</text>
<text x="143.4" y="143.6">Linear Phase Deviation</text>
<text x="175.1" y="138.3">12</text>
<text x="122.9" y="149.9" transform="rotate(-90 122.9 149.9)">PHASE (°)</text>
<text x="128.1" y="145.5">0</text>
<text x="175.1" y="145.5">9</text>
<text x="127.5" y="152.8">-5</text>
<text x="175.1" y="152.6">6</text>
<text x="182" y="155" transform="rotate(-90 182 155)">GROUP DELAY (ns)</text>
<text x="126.1" y="160">-10</text>
<text x="147.4" y="161.6">Group Delay</text>
<text x="175.1" y="160">3</text>
<text x="126.1" y="167.3">-15</text>
<text x="175.1" y="167.2">0</text>
<text x="130" y="169.3">1</text>
<text x="141.8" y="173.9">FREQUENCY (MHz)</text>
<text x="143.8" y="169.3">10</text>
<text x="157.5" y="169.3">100</text>
<text x="170.9" y="169.3">1000</text>
</g>
</svg>
